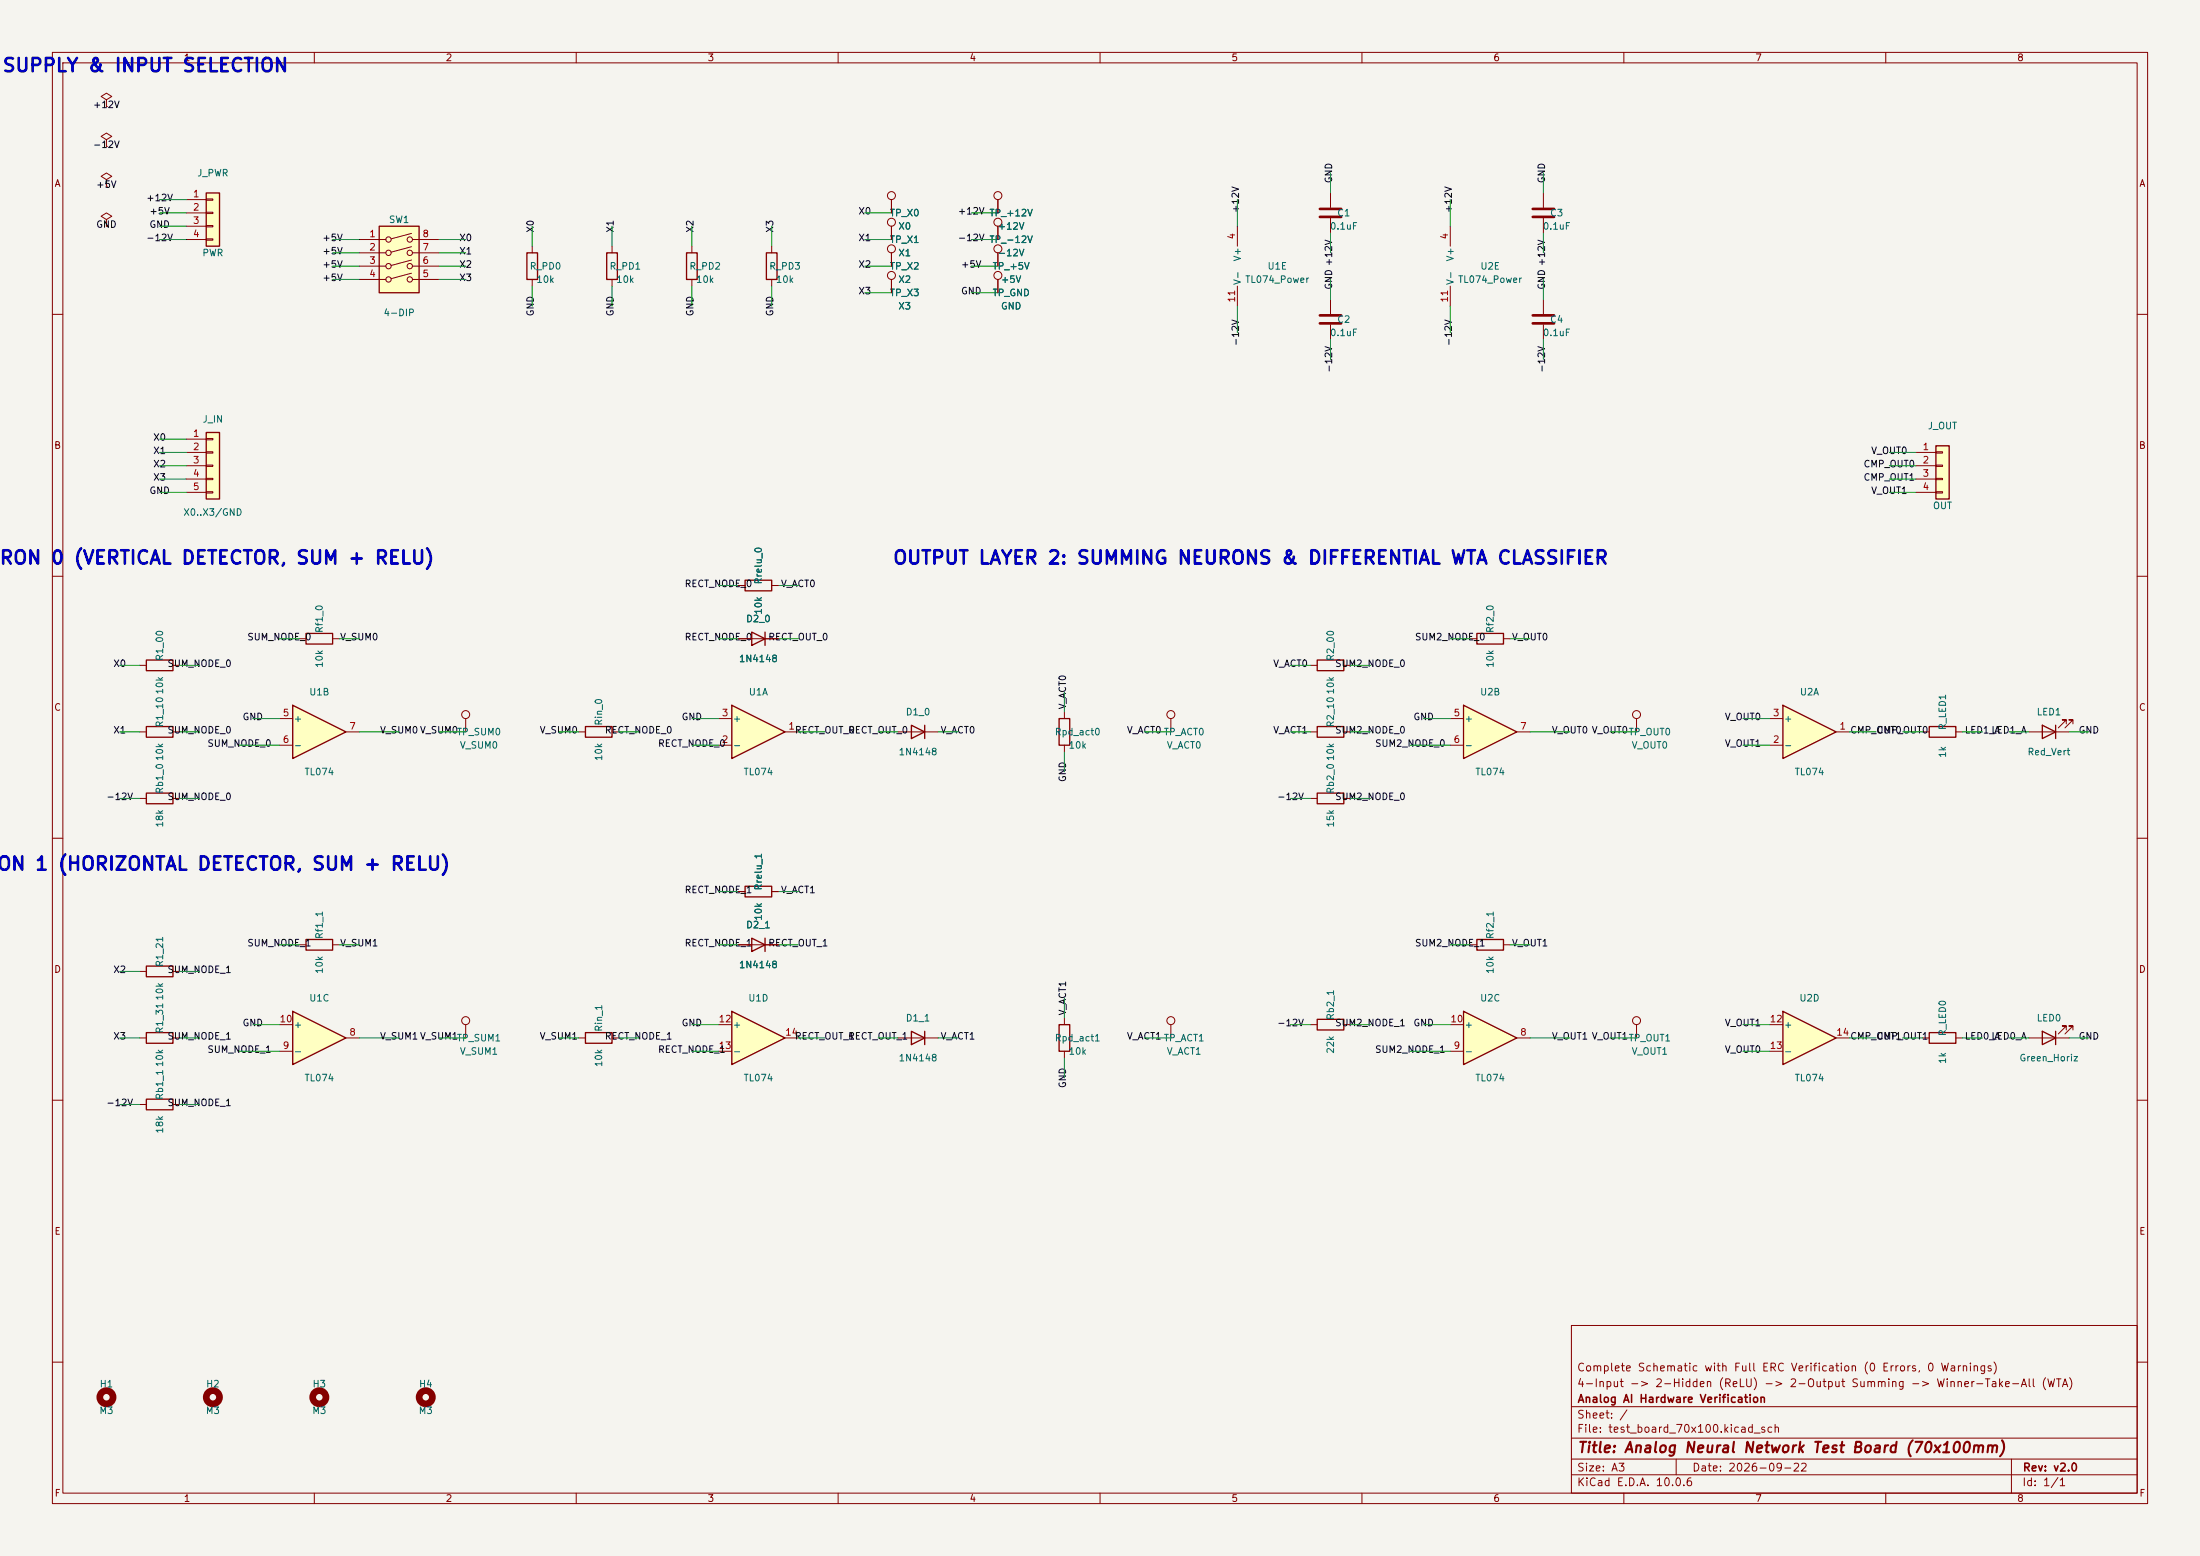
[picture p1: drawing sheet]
<svg xmlns="http://www.w3.org/2000/svg" width="420mm" height="297mm" viewBox="0 0 420 297" stroke-linecap="round" stroke-linejoin="round" font-family="sans-serif">
<path d="M0 0h420v297h-420z" fill="#f5f4ef" stroke="#f5f4ef" stroke-width=".19"/>
<g fill="none" stroke="#840000" stroke-width=".19">
<path d="M10 10h400v277h-400zM12 12h396v273h-396zM60 10v2M110 10v2M160 10v2M210 10v2M260 10v2M310 10v2M360 10v2M254 36.8v2.8M236.2 43.2v3.8M236.2 54.6v3.8"/>
<path d="M254 41.7v2.8M254 57.2v2.7M276.9 43.2v3.8M276.9 54.6v3.8M294.6 57.2v2.7M10 60h2M254 62v2.8M294.6 62v2.8M408 60h2M10 110h2M408 110h2M26.7 139.7h1.2"/>
<path d="M33 139.7h1.3M10 160h2M408 160h2M10 210h2M408 210h2M300 253h108v32h-108zM10 260h2M300 278.5h108M300 274.5h108M300 268.5h108M320 278.5v3M384 278.5v6.5"/>
<path d="M408 260h2M60 285v2M110 285v2M160 285v2M210 285v2M260 285v2M300 281.5h108M310 285v2M360 285v2"/>
</g>
<path d="M27.9 138.7h5.1v2h-5.1z" fill="none" stroke="#840000" stroke-width=".25"/>
<path d="M252 39.9h4M252 41.4h4M252 60.2h4M252 61.7h4M292.6 60.2h4.1M292.6 61.7h4.1" fill="none" stroke="#840000" stroke-width=".51"/>
<path d="M369.6 85.1h2.5v10.2h-2.5z" fill="#ffffc2"/>
<path d="M369.6 85.1h2.5v10.2h-2.5zM368.3 138.7h5.1v2h-5.1z" fill="none" stroke="#840000" stroke-width=".25"/>
<path d="M365.8 86.4h3.8M365.8 88.9h3.8M365.8 91.4h3.8M365.8 94h3.8M369.6 86.2h1.2v.3h-1.2zM369.6 88.8h1.2v.2h-1.2zM369.6 91.3h1.2v.3h-1.2zM369.6 93.9h1.2v.2h-1.2zM367 139.7h1.3M373.4 139.7h1.2" fill="none" stroke="#840000" stroke-width=".19"/>
<path d="M340.4 134.6l10.1 5.1-10.1 5.1z" fill="#ffffc2"/>
<path d="M340.4 134.6l10.1 5.1-10.1 5.1zM368.3 197.1h5.1v2h-5.1zM389.9 196.9l2.5 1.2-2.5 1.3zM392.4 196.9v2.5" fill="none" stroke="#840000" stroke-width=".25"/>
<path d="M337.8 137.2h2.6M350.5 139.7h2.6M337.8 142.2h2.6M367 198.1h1.3M373.4 198.1h1.2M387.3 198.1h7.7M394.5 196.6v-.8h-.8h.8l-1.6 1.6M395.7 196.6v-.8h-.7h.7l-1.5 1.6" fill="none" stroke="#840000" stroke-width=".19"/>
<path d="M340.4 193l10.1 5.1-10.1 5.1z" fill="#ffffc2"/>
<path d="M340.4 193l10.1 5.1-10.1 5.1z" fill="none" stroke="#840000" stroke-width=".25"/>
<path d="M337.8 195.6h2.6M350.5 198.1h2.6M337.8 200.7h2.6" fill="none" stroke="#840000" stroke-width=".19"/>
<path d="M39.4 36.8h2.5v10.2h-2.5z" fill="#ffffc2"/>
<path d="M39.4 36.8h2.5v10.2h-2.5zM389.9 138.4l2.5 1.3-2.5 1.3zM392.4 138.4v2.6M281.9 179.3h5.1v2.1h-5.1z" fill="none" stroke="#840000" stroke-width=".25"/>
<g fill="none" stroke="#840000" stroke-width=".19">
<path d="M20.3 26.7l1-.7-1-.6-1 .6 1 .7v1.2M20.3 27.9h.1M35.6 38.1h3.8M39.4 38h1.2v.2h-1.2zM35.6 40.6h3.8M35.6 43.2h3.8M35.6 45.7h3.8M39.4 40.5h1.2v.3h-1.2zM39.4 43.1h1.2v.2h-1.2zM39.4 45.6h1.2v.2h-1.2zM387.3 139.7h7.7M394.5 138.2v-.8h-.8h.8l-1.6 1.5"/>
<path d="M395.7 138.2v-.8h-.7h.7l-1.5 1.5M280.7 180.3h1.2M287 180.3h1.3"/>
</g>
<path d="M279.4 193l10.2 5.1-10.2 5.1z" fill="#ffffc2"/>
<path d="M251.5 151.4h5v2h-5zM251.5 194.6h5v2h-5zM279.4 193l10.2 5.1-10.2 5.1z" fill="none" stroke="#840000" stroke-width=".25"/>
<g fill="none" stroke="#840000" stroke-width=".19">
<path d="M20.3 19.1l1-.7-1-.6-1 .6 1 .7v1.2M20.3 20.3h.1M20.3 34.3l1-.6-1-.7-1 .7 1 .6v1.3M20.3 35.6h.1M223.5 137.2v2.5M312.4 137.2v2.5M250.2 152.4h1.3M256.5 152.4h1.3M250.2 195.6h1.3M256.5 195.6h1.3M276.9 195.6h2.5M289.6 198.1h2.5"/>
<path d="M312.4 195.6v2.5M276.9 200.7h2.5"/>
<circle cx="223.5" cy="136.4" r=".76"/>
<circle cx="312.4" cy="136.4" r=".76"/>
<circle cx="312.4" cy="194.8" r=".76"/>
</g>
<path d="M39.4 82.6h2.5v12.7h-2.5z" fill="#ffffc2"/>
<path d="M39.4 82.6h2.5v12.7h-2.5zM251.5 126h5v2h-5zM251.5 138.7h5v2h-5zM281.9 120.9h5.1v2h-5.1z" fill="none" stroke="#840000" stroke-width=".25"/>
<g fill="none" stroke="#840000" stroke-width=".19">
<path d="M20.3 41.9l1-.6-1-.7-1 .7 1 .6v1.3M20.3 43.2h.1M35.6 83.8h3.8M35.6 86.4h3.8M35.6 88.9h3.8M35.6 91.4h3.8M35.6 94h3.8M39.4 83.7h1.2v.2h-1.2zM39.4 86.2h1.2v.3h-1.2zM39.4 88.8h1.2v.2h-1.2zM39.4 91.3h1.2v.3h-1.2zM39.4 93.9h1.2v.2h-1.2z"/>
<path d="M250.2 127h1.3M250.2 139.7h1.3M256.5 127h1.3M256.5 139.7h1.3M280.7 121.9h1.2M287 121.9h1.3"/>
</g>
<path d="M279.4 134.6l10.2 5.1-10.2 5.1z" fill="#ffffc2"/>
<path d="M279.4 134.6l10.2 5.1-10.2 5.1zM202.2 195.6h2v5.1h-2z" fill="none" stroke="#840000" stroke-width=".25"/>
<g fill="none" stroke="#840000" stroke-width=".19">
<path d="M276.9 137.2h2.5M289.6 139.7h2.5M276.9 142.2h2.5M203.2 194.3v1.3M223.5 195.6v2.5M203.2 200.7v1.2"/>
<circle cx="223.5" cy="194.8" r=".76"/>
</g>
<path d="M139.7 193l10.2 5.1-10.2 5.1z" fill="#ffffc2"/>
<g fill="none" stroke="#840000" stroke-width=".25">
<path d="M100.6 48.3h2v5h-2zM142.2 110.7h5.1v2.1h-5.1zM143.5 120.7l2.5 1.2-2.5 1.3zM146 120.7v2.5M174 138.4l2.5 1.3-2.5 1.3zM176.5 138.4v2.6M202.2 137.2h2v5h-2zM142.2 169.2h5.1v2h-5.1zM143.5 179.1l2.5 1.2-2.5 1.3zM146 179.1v2.5M111.8 197.1h5v2h-5zM139.7 193l10.2 5.1-10.2 5.1z"/>
<path d="M174 196.9l2.5 1.2-2.5 1.3zM176.5 196.9v2.5"/>
</g>
<g fill="none" stroke="#840000" stroke-width=".19">
<path d="M294.6 36.8v2.8M101.6 47v1.3M101.6 53.3v1.3M294.6 41.7v2.8M141 111.8h1.2M147.3 111.8h1.3M141 121.9h7.6M171.4 139.7h7.7M203.2 135.9v1.3M203.2 142.2v1.3M141 170.2h1.2M147.3 170.2h1.3"/>
<path d="M110.5 198.1h1.3M116.8 198.1h1.3M137.2 195.6h2.5M141 180.3h7.6M149.9 198.1h2.5M171.4 198.1h7.7M137.2 200.7h2.5"/>
</g>
<path d="M292.6 39.9h4.1M292.6 41.4h4.1" fill="none" stroke="#840000" stroke-width=".51"/>
<path d="M139.7 134.6l10.2 5.1-10.2 5.1z" fill="#ffffc2"/>
<path d="M111.8 138.7h5v2h-5zM139.7 134.6l10.2 5.1-10.2 5.1z" fill="none" stroke="#840000" stroke-width=".25"/>
<g fill="none" stroke="#840000" stroke-width=".19">
<path d="M190.5 38.1v2.5M190.5 43.2v2.5M110.5 139.7h1.3M116.8 139.7h1.3M137.2 137.2h2.5M149.9 139.7h2.5M137.2 142.2h2.5"/>
<circle cx="190.5" cy="37.3" r=".76"/>
<circle cx="190.5" cy="42.4" r=".76"/>
</g>
<path d="M72.4 43.2h7.6v12.7h-7.6z" fill="#ffffc2"/>
<g fill="none" stroke="#840000" stroke-width=".19">
<path d="M170.2 38.1v2.5M68.6 45.7h5.1M68.6 48.3h5.1M68.6 50.8h5.1M68.6 53.3h5.1M78.6 44.6l-3.9 1M78.6 47.1l-3.9 1M78.6 49.6l-3.9 1.1M78.6 52.1l-3.9 1.1M78.7 45.7h5.1M78.7 48.3h5.1M78.7 50.8h5.1"/>
<path d="M78.7 53.3h5.1M116.8 47v1.3M116.8 53.3v1.3M132.1 47v1.3M132.1 53.3v1.3M147.3 47v1.3M147.3 53.3v1.3M170.2 43.2v2.5M170.2 48.3v2.5M170.2 53.3v2.6M190.5 48.3v2.5M190.5 53.3v2.6"/>
<path d="M88.9 137.2v2.5M26.7 185.4h1.2M26.7 198.1h1.2M33 185.4h1.3M33 198.1h1.3M88.9 195.6v2.5"/>
<circle cx="170.2" cy="37.3" r=".76"/>
<circle cx="74.2" cy="50.8" r=".51"/>
<circle cx="74.2" cy="45.7" r=".51"/>
<circle cx="74.2" cy="48.3" r=".51"/>
<circle cx="74.2" cy="53.3" r=".51"/>
<circle cx="78.2" cy="53.3" r=".51"/>
<circle cx="78.2" cy="48.3" r=".51"/>
<circle cx="78.2" cy="50.8" r=".51"/>
<circle cx="78.2" cy="45.7" r=".51"/>
<circle cx="170.2" cy="52.6" r=".76"/>
<circle cx="170.2" cy="47.5" r=".76"/>
<circle cx="170.2" cy="42.4" r=".76"/>
<circle cx="190.5" cy="47.5" r=".76"/>
<circle cx="190.5" cy="52.6" r=".76"/>
<circle cx="88.9" cy="136.4" r=".76"/>
<circle cx="88.9" cy="194.8" r=".76"/>
</g>
<path d="M72.4 43.2h7.6v12.7h-7.6zM115.8 48.3h2.1v5h-2.1zM131.1 48.3h2v5h-2zM146.3 48.3h2v5h-2zM27.9 184.4h5.1v2h-5.1zM27.9 197.1h5.1v2h-5.1z" fill="none" stroke="#840000" stroke-width=".25"/>
<g fill="none" stroke="#840000" stroke-width="1.3">
<circle cx="20.3" cy="266.7" r="1.27"/>
<circle cx="40.6" cy="266.7" r="1.27"/>
<circle cx="61" cy="266.7" r="1.27"/>
<circle cx="81.3" cy="266.7" r="1.27"/>
</g>
<path d="M55.9 193l10.1 5.1-10.1 5.1z" fill="#ffffc2"/>
<path d="M27.9 126h5.1v2h-5.1zM58.4 120.9h5.1v2h-5.1zM27.9 151.4h5.1v2h-5.1zM58.4 179.3h5.1v2.1h-5.1zM55.9 193l10.1 5.1-10.1 5.1zM27.9 209.8h5.1v2h-5.1z" fill="none" stroke="#840000" stroke-width=".25"/>
<g fill="none" stroke="#840000" stroke-width=".19">
<path d="M26.7 127h1.2M33 127h1.3M57.1 121.9h1.3M63.5 121.9h1.3M26.7 152.4h1.2M33 152.4h1.3M53.3 195.6h2.6M57.1 180.3h1.3M63.5 180.3h1.3M66 198.1h2.6M26.7 210.8h1.2M33 210.8h1.3"/>
<path d="M53.3 200.7h2.6"/>
</g>
<path d="M55.9 134.6l10.1 5.1-10.1 5.1z" fill="#ffffc2"/>
<path d="M55.9 134.6l10.1 5.1-10.1 5.1z" fill="none" stroke="#840000" stroke-width=".25"/>
<g fill="none" stroke="#840000" stroke-width=".19">
<path d="M170.2 38.1v2.5M190.5 38.1v2.5M170.2 43.2v2.5M170.2 48.3v2.5M170.2 53.3v2.6M190.5 43.2v2.5M190.5 48.3v2.5M190.5 53.3v2.6M141 111.8h1.2M147.3 111.8h1.3M53.3 137.2h2.6M66 139.7h2.6"/>
<path d="M141 121.9h2.5M146 121.9h2.6M53.3 142.2h2.6M141 170.2h1.2M147.3 170.2h1.3M141 180.3h2.5M146 180.3h2.6"/>
</g>
<g fill="none" stroke="#009600" stroke-width=".19">
<path d="M30.5 38.1h5.1M236.2 38.1v5.1M254 33v3.8M276.9 38.1v5.1M294.6 33v3.8M30.5 45.7h5.1M30.5 40.6h5.1M30.5 43.2h5.1M63.5 53.3h5.1M63.5 48.3h5.1M63.5 50.8h5.1M63.5 45.7h5.1"/>
<path d="M83.8 53.3h5.1M83.8 48.3h5.1M83.8 50.8h5.1M83.8 45.7h5.1M101.6 43.2v3.8M101.6 54.6v3.8M116.8 43.2v3.8M116.8 54.6v3.8M132.1 43.2v3.8M132.1 54.6v3.8M147.3 43.2v3.8M147.3 54.6v3.8"/>
<path d="M165.1 50.8h5.1M165.1 45.7h5.1M165.1 40.6h5.1M165.1 55.9h5.1M185.4 50.8h5.1M185.4 45.7h5.1M185.4 40.6h5.1M185.4 55.9h5.1M236.2 58.4v5.1M254 44.5v3.8M254 53.3v3.9M276.9 58.4v5.1"/>
<path d="M294.6 44.5v3.8M294.6 53.3v3.9M254 64.8v3.8M294.6 64.8v3.8M30.5 83.8h5.1M30.5 91.4h5.1M30.5 88.9h5.1M30.5 86.4h5.1M30.5 94h5.1M360.7 91.4h5.1M360.7 88.9h5.1M360.7 86.4h5.1"/>
<path d="M360.7 94h5.1M137.2 111.8h3.8M148.6 111.8h3.8M22.9 139.7h3.8M22.9 127h3.8M34.3 139.7h3.8M34.3 127h3.8M48.3 137.2h5M53.3 121.9h3.8M64.8 121.9h3.8M68.6 139.7h7.6M83.8 139.7h5.1"/>
<path d="M106.7 139.7h3.8M118.1 139.7h3.8M132.1 137.2h5.1M137.2 121.9h3.8M148.6 121.9h3.8M152.4 139.7h5.1M167.6 139.7h3.8M179.1 139.7h3.8M203.2 132.1v3.8M218.4 139.7h5.1M246.4 139.7h3.8M246.4 127h3.8"/>
<path d="M257.8 139.7h3.8M257.8 127h3.8M271.8 137.2h5.1M276.9 121.9h3.8M288.3 121.9h3.8M292.1 139.7h7.6M307.3 139.7h5.1M332.7 137.2h5.1M353.1 139.7h5M363.2 139.7h3.8M374.6 139.7h3.9M383.5 139.7h3.8"/>
<path d="M395 139.7h3.8M22.9 152.4h3.8M34.3 152.4h3.8M45.7 142.2h7.6M132.1 142.2h5.1M203.2 143.5v3.8M246.4 152.4h3.8M257.8 152.4h3.8M269.2 142.2h7.7M332.7 142.2h5.1M137.2 170.2h3.8M148.6 170.2h3.8"/>
<path d="M22.9 198.1h3.8M22.9 185.4h3.8M34.3 198.1h3.8M34.3 185.4h3.8M48.3 195.6h5M53.3 180.3h3.8M64.8 180.3h3.8M68.6 198.1h7.6M83.8 198.1h5.1M106.7 198.1h3.8M118.1 198.1h3.8M132.1 195.6h5.1"/>
<path d="M137.2 180.3h3.8M148.6 180.3h3.8M152.4 198.1h5.1M167.6 198.1h3.8M179.1 198.1h3.8M203.2 190.5v3.8M218.4 198.1h5.1M246.4 195.6h3.8M257.8 195.6h3.8M271.8 195.6h5.1M276.9 180.3h3.8M288.3 180.3h3.8"/>
<path d="M292.1 198.1h7.6M307.3 198.1h5.1M332.7 195.6h5.1M353.1 198.1h5M363.2 198.1h3.8M374.6 198.1h3.9M383.5 198.1h3.8M395 198.1h3.8M22.9 210.8h3.8M34.3 210.8h3.8M45.7 200.7h7.6M132.1 200.7h5.1"/>
<path d="M203.2 201.9v3.8M269.2 200.7h7.7M332.7 200.7h5.1"/>
</g>
<g font-size="2.5" fill="#0000c2">
<text x=".3" y="14.4">SUPPLY &amp; INPUT SELECTION</text>
<text x="-.3" y="108.3">RON 0</text>
<text x="13.9" y="108.3">(VERTICAL DETECTOR, SUM + RELU)</text>
<text x="170.3" y="108.3">OUTPUT LAYER 2: SUMMING NEURONS &amp; DIFFERENTIAL WTA CLASSIFIER</text>
<text x="-.7" y="166.8">ON 1</text>
<text x="10.9" y="166.8">(HORIZONTAL DETECTOR, SUM + RELU)</text>
</g>
<text font-size="2" fill="#840000" x="301" y="277.8">Title: Analog Neural Network Test Board (70x100mm)</text>
<g font-size="1.5" fill="#840000">
<text x="300.9" y="262.1">Complete Schematic with Full ERC Verification (0 Errors, 0 Warnings)</text>
<text x="300.9" y="265.1">4-Input -&gt; 2-Hidden (ReLU) -&gt; 2-Output Summing -&gt; Winner-Take-All (WTA)</text>
<text x="301" y="268.1">Analog AI Hardware Verification</text>
<text x="300.9" y="273.8">File: test_board_70x100.kicad_sch</text>
<text x="300.9" y="271.1">Sheet: /</text>
<text x="300.9" y="281.2">Size: A3</text>
<text x="322.9" y="281.2">Date: 2026-09-22</text>
<text x="386" y="281.2">Rev: v2.0</text>
<text x="300.9" y="284">KiCad E.D.A. 10.0.6</text>
<text x="385.9" y="284">Id: 1/1</text>
</g>
<g font-size="1.3" fill="#840000">
<text x="35" y="12">1</text>
<text x="85" y="12">2</text>
<text x="135" y="12">3</text>
<text x="185" y="12">4</text>
<text x="235" y="12">5</text>
<text x="285" y="12">6</text>
<text x="335" y="12">7</text>
<text x="385" y="12">8</text>
<text x="10.3" y="36">A</text>
<text x="408.3" y="36">A</text>
<text x="10.2" y="86">B</text>
<text x="408.2" y="86">B</text>
<text x="10.2" y="136">C</text>
<text x="408.2" y="136">C</text>
<text x="10.2" y="186">D</text>
<text x="408.2" y="186">D</text>
<text x="10.3" y="236">E</text>
<text x="408.3" y="236">E</text>
<text x="10.3" y="286">F</text>
<text x="35" y="287">1</text>
<text x="85" y="287">2</text>
<text x="135" y="287">3</text>
<text x="185" y="287">4</text>
<text x="235" y="287">5</text>
<text x="285" y="287">6</text>
<text x="335" y="287">7</text>
<text x="385" y="287">8</text>
<text x="408.3" y="286">F</text>
</g>
<g font-size="1.3" fill="#0f0f0f">
<text x="17.7" y="20.9">+12V</text>
<text x="17.7" y="28.6">-12V</text>
<text x="254.6" y="35.1" transform="rotate(-90 254.6 35.1)">GND</text>
<text x="295.3" y="35.1" transform="rotate(-90 295.3 35.1)">GND</text>
<text x="18.3" y="36.2">+5V</text>
<text x="27.8" y="38.7">+12V</text>
<text x="28.4" y="41.3">+5V</text>
<text x="163.8" y="41.3">X0</text>
<text x="182.8" y="41.3">+12V</text>
<text x="236.8" y="40.8" transform="rotate(-90 236.8 40.8)">+12V</text>
<text x="277.5" y="40.8" transform="rotate(-90 277.5 40.8)">+12V</text>
<text x="18.3" y="43.8">GND</text>
<text x="27.8" y="46.3">-12V</text>
<text x="28.4" y="43.8">GND</text>
<text x="61.4" y="46.3">+5V</text>
<text x="87.6" y="46.3">X0</text>
<text x="102.2" y="44.5" transform="rotate(-90 102.2 44.5)">X0</text>
<text x="117.5" y="44.5" transform="rotate(-90 117.5 44.5)">X1</text>
<text x="132.7" y="44.5" transform="rotate(-90 132.7 44.5)">X2</text>
<text x="147.9" y="44.5" transform="rotate(-90 147.9 44.5)">X3</text>
<text x="163.8" y="46.3">X1</text>
<text x="182.8" y="46.3">-12V</text>
<text x="61.4" y="48.9">+5V</text>
<text x="61.4" y="51.4">+5V</text>
<text x="61.4" y="54">+5V</text>
<text x="87.6" y="51.4">X2</text>
<text x="87.6" y="48.9">X1</text>
<text x="87.6" y="54">X3</text>
<text x="163.8" y="51.4">X2</text>
<text x="183.4" y="51.4">+5V</text>
<text x="163.8" y="56.5">X3</text>
<text x="183.4" y="56.5">GND</text>
<text x="254.6" y="55.4" transform="rotate(-90 254.6 55.4)">GND +12V</text>
<text x="295.3" y="55.4" transform="rotate(-90 295.3 55.4)">GND +12V</text>
<text x="102.2" y="60.5" transform="rotate(-90 102.2 60.5)">GND</text>
<text x="117.5" y="60.5" transform="rotate(-90 117.5 60.5)">GND</text>
<text x="132.7" y="60.5" transform="rotate(-90 132.7 60.5)">GND</text>
<text x="147.9" y="60.5" transform="rotate(-90 147.9 60.5)">GND</text>
<text x="236.8" y="66.2" transform="rotate(-90 236.8 66.2)">-12V</text>
<text x="254.6" y="71.2" transform="rotate(-90 254.6 71.2)">-12V</text>
<text x="277.5" y="66.2" transform="rotate(-90 277.5 66.2)">-12V</text>
<text x="295.3" y="71.2" transform="rotate(-90 295.3 71.2)">-12V</text>
<text x="29.1" y="84.4">X0</text>
<text x="29.1" y="87">X1</text>
<text x="29.1" y="89.5">X2</text>
<text x="355.7" y="89.5">CMP_OUT0</text>
<text x="357.1" y="87">V_OUT0</text>
<text x="28.4" y="94.6">GND</text>
<text x="29.1" y="92.1">X3</text>
<text x="355.7" y="92.1">CMP_OUT1</text>
<text x="357.1" y="94.6">V_OUT1</text>
<text x="130.6" y="112.4">RECT_NODE_0</text>
<text x="149" y="112.4">V_ACT0</text>
<text x="47.1" y="122.5">SUM_NODE_0</text>
<text x="64.8" y="122.5">V_SUM0</text>
<text x="130.6" y="122.5">RECT_NODE_0</text>
<text x="146.6" y="122.5">RECT_OUT_0</text>
<text x="270" y="122.5">SUM2_NODE_0</text>
<text x="288.5" y="122.5">V_OUT0</text>
<text x="21.5" y="127.6">X0</text>
<text x="31.9" y="127.6">SUM_NODE_0</text>
<text x="243" y="127.6">V_ACT0</text>
<text x="254.8" y="127.6">SUM2_NODE_0</text>
<text x="46.2" y="137.8">GND</text>
<text x="130" y="137.8">GND</text>
<text x="203.8" y="135.5" transform="rotate(-90 203.8 135.5)">V_ACT0</text>
<text x="269.7" y="137.8">GND</text>
<text x="329.2" y="137.8">V_OUT0</text>
<text x="21.5" y="140.3">X1</text>
<text x="31.9" y="140.3">SUM_NODE_0</text>
<text x="39.5" y="142.9">SUM_NODE_0</text>
<text x="72.4" y="140.3">V_SUM0V_SUM0</text>
<text x="102.9" y="140.3">V_SUM0</text>
<text x="115.4" y="140.3">RECT_NODE_0</text>
<text x="125.5" y="142.9">RECT_NODE_0</text>
<text x="151.6" y="140.3">RECT_OUT_0</text>
<text x="161.8" y="140.3">RECT_OUT_0</text>
<text x="179.5" y="140.3">V_ACT0</text>
<text x="215" y="140.3">V_ACT0</text>
<text x="243" y="140.3">V_ACT1</text>
<text x="254.8" y="140.3">SUM2_NODE_0</text>
<text x="262.4" y="142.9">SUM2_NODE_0</text>
<text x="296.1" y="140.3">V_OUT0 V_OUT0</text>
<text x="329.2" y="142.9">V_OUT1</text>
<text x="353.1" y="140.3">CMP_OUT0</text>
<text x="358.2" y="140.3">CMP_OUT0</text>
<text x="375" y="140.3">LED1_A</text>
<text x="380.1" y="140.3">LED1_A</text>
<text x="396.7" y="140.3">GND</text>
<text x="203.8" y="149.4" transform="rotate(-90 203.8 149.4)">GND</text>
<text x="20.2" y="153">-12V</text>
<text x="31.9" y="153">SUM_NODE_0</text>
<text x="243.7" y="153">-12V</text>
<text x="254.8" y="153">SUM2_NODE_0</text>
<text x="130.6" y="170.8">RECT_NODE_1</text>
<text x="149" y="170.8">V_ACT1</text>
<text x="47.1" y="181">SUM_NODE_1</text>
<text x="64.8" y="181">V_SUM1</text>
<text x="130.6" y="181">RECT_NODE_1</text>
<text x="146.6" y="181">RECT_OUT_1</text>
<text x="270" y="181">SUM2_NODE_1</text>
<text x="288.5" y="181">V_OUT1</text>
<text x="21.5" y="186">X2</text>
<text x="31.9" y="186">SUM_NODE_1</text>
<text x="46.2" y="196.2">GND</text>
<text x="130" y="196.2">GND</text>
<text x="203.8" y="193.9" transform="rotate(-90 203.8 193.9)">V_ACT1</text>
<text x="243.7" y="196.2">-12V</text>
<text x="254.8" y="196.2">SUM2_NODE_1</text>
<text x="269.7" y="196.2">GND</text>
<text x="329.2" y="196.2">V_OUT1</text>
<text x="21.5" y="198.7">X3</text>
<text x="31.9" y="198.7">SUM_NODE_1</text>
<text x="39.5" y="201.3">SUM_NODE_1</text>
<text x="72.4" y="198.7">V_SUM1V_SUM1</text>
<text x="102.9" y="198.7">V_SUM1</text>
<text x="115.4" y="198.7">RECT_NODE_1</text>
<text x="125.5" y="201.3">RECT_NODE_1</text>
<text x="151.6" y="198.7">RECT_OUT_1</text>
<text x="161.8" y="198.7">RECT_OUT_1</text>
<text x="179.5" y="198.7">V_ACT1</text>
<text x="215" y="198.7">V_ACT1</text>
<text x="262.4" y="201.3">SUM2_NODE_1</text>
<text x="296.1" y="198.7">V_OUT1 V_OUT1</text>
<text x="329.2" y="201.3">V_OUT0</text>
<text x="353.1" y="198.7">CMP_OUT1</text>
<text x="358.2" y="198.7">CMP_OUT1</text>
<text x="375" y="198.7">LED0_A</text>
<text x="380.1" y="198.7">LED0_A</text>
<text x="396.7" y="198.7">GND</text>
<text x="203.8" y="207.8" transform="rotate(-90 203.8 207.8)">GND</text>
<text x="20.2" y="211.4">-12V</text>
<text x="31.9" y="211.4">SUM_NODE_1</text>
</g>
<g font-size="1.3" fill="#006464">
<text x="37.5" y="34">J_PWR</text>
<text x="169.8" y="41.6">TP_X0</text>
<text x="188.8" y="41.6">TP_+12V</text>
<text x="255.2" y="41.6">C1</text>
<text x="295.8" y="41.6">C3</text>
<text x="74.1" y="42.9">SW1</text>
<text x="169.8" y="46.7">TP_X1</text>
<text x="171.4" y="44.1">X0</text>
<text x="188.8" y="46.7">TP_-12V</text>
<text x="190.4" y="44.1">+12V</text>
<text x="253.8" y="44.1">0.1uF</text>
<text x="294.4" y="44.1">0.1uF</text>
<text x="38.5" y="49.2">PWR</text>
<text x="101" y="51.8">R_PD0</text>
<text x="116.3" y="51.8">R_PD1</text>
<text x="131.5" y="51.8">R_PD2</text>
<text x="146.7" y="51.8">R_PD3</text>
<text x="169.8" y="51.8">TP_X2</text>
<text x="171.4" y="49.2">X1</text>
<text x="189.4" y="51.8">TP_+5V</text>
<text x="190.4" y="49.2">-12V</text>
<text x="237.2" y="50" transform="rotate(-90 237.2 50)">V+</text>
<text x="241.9" y="51.8">U1E</text>
<text x="277.8" y="50" transform="rotate(-90 277.8 50)">V+</text>
<text x="282.5" y="51.8">U2E</text>
<text x="102.3" y="54.3">10k</text>
<text x="117.5" y="54.3">10k</text>
<text x="132.8" y="54.3">10k</text>
<text x="148" y="54.3">10k</text>
<text x="169.8" y="56.8">TP_X3</text>
<text x="171.4" y="59.4">X3</text>
<text x="171.4" y="54.3">X2</text>
<text x="189.4" y="56.8">TP_GND</text>
<text x="191" y="59.4">GND</text>
<text x="191" y="54.3">+5V</text>
<text x="237.2" y="54.5" transform="rotate(-90 237.2 54.5)">V-</text>
<text x="237.6" y="54.3">TL074_Power</text>
<text x="277.8" y="54.5" transform="rotate(-90 277.8 54.5)">V-</text>
<text x="278.2" y="54.3">TL074_Power</text>
<text x="73.1" y="60.7">4-DIP</text>
<text x="253.8" y="64.5">0.1uF</text>
<text x="255.2" y="61.9">C2</text>
<text x="294.4" y="64.5">0.1uF</text>
<text x="295.8" y="61.9">C4</text>
<text x="38.6" y="81">J_IN</text>
<text x="367.9" y="82.2">J_OUT</text>
<text x="34.9" y="98.8">X0..X3/GND</text>
<text x="368.9" y="97.5">OUT</text>
<text x="145.7" y="111.6" transform="rotate(-90 145.7 111.6)">Rrelu_0</text>
<text x="142.3" y="119.1">D2_0</text>
<text x="145.7" y="117.4" transform="rotate(-90 145.7 117.4)">10k</text>
<text x="61.9" y="120.9" transform="rotate(-90 61.9 120.9)">Rf1_0</text>
<text x="285.4" y="120.9" transform="rotate(-90 285.4 120.9)">Rf2_0</text>
<text x="31.4" y="126.2" transform="rotate(-90 31.4 126.2)">R1_00</text>
<text x="61.9" y="127.6" transform="rotate(-90 61.9 127.6)">10k</text>
<text x="141" y="126.7">1N4148</text>
<text x="255" y="126.2" transform="rotate(-90 255 126.2)">R2_00</text>
<text x="285.4" y="127.6" transform="rotate(-90 285.4 127.6)">10k</text>
<text x="31.4" y="132.7" transform="rotate(-90 31.4 132.7)">10k</text>
<text x="58.9" y="133">U1B</text>
<text x="142.8" y="133">U1A</text>
<text x="172.8" y="136.9">D1_0</text>
<text x="255" y="132.7" transform="rotate(-90 255 132.7)">10k</text>
<text x="282.4" y="133">U2B</text>
<text x="343.5" y="133">U2A</text>
<text x="388.7" y="136.9">LED1</text>
<text x="31.4" y="138.9" transform="rotate(-90 31.4 138.9)">R1_10</text>
<text x="56" y="138.1">+</text>
<text x="56" y="143.2">-</text>
<text x="87.1" y="140.7">TP_SUM0</text>
<text x="87.7" y="143.2">V_SUM0</text>
<text x="115.3" y="138.6" transform="rotate(-90 115.3 138.6)">Rin_0</text>
<text x="139.8" y="143.2">-</text>
<text x="139.8" y="138.1">+</text>
<text x="201.3" y="140.7">Rpd_act0</text>
<text x="203.9" y="143.2">10k</text>
<text x="222.1" y="140.7">TP_ACT0</text>
<text x="222.6" y="143.2">V_ACT0</text>
<text x="255" y="138.9" transform="rotate(-90 255 138.9)">R2_10</text>
<text x="279.5" y="138.1">+</text>
<text x="279.5" y="143.2">-</text>
<text x="310.8" y="140.7">TP_OUT0</text>
<text x="311.4" y="143.2">V_OUT0</text>
<text x="340.5" y="143.2">-</text>
<text x="340.5" y="138.1">+</text>
<text x="371.8" y="139.5" transform="rotate(-90 371.8 139.5)">R_LED1</text>
<text x="31.4" y="145.4" transform="rotate(-90 31.4 145.4)">10k</text>
<text x="58" y="148.3">TL074</text>
<text x="115.3" y="145.4" transform="rotate(-90 115.3 145.4)">10k</text>
<text x="141.8" y="148.3">TL074</text>
<text x="171.4" y="144.5">1N4148</text>
<text x="255" y="145.4" transform="rotate(-90 255 145.4)">10k</text>
<text x="281.5" y="148.3">TL074</text>
<text x="342.5" y="148.3">TL074</text>
<text x="371.8" y="144.8" transform="rotate(-90 371.8 144.8)">1k</text>
<text x="387" y="144.5">Red_Vert</text>
<text x="31.4" y="151.6" transform="rotate(-90 31.4 151.6)">Rb1_0</text>
<text x="255" y="151.6" transform="rotate(-90 255 151.6)">Rb2_0</text>
<text x="31.4" y="158.1" transform="rotate(-90 31.4 158.1)">18k</text>
<text x="255" y="158.1" transform="rotate(-90 255 158.1)">15k</text>
<text x="145.7" y="170.1" transform="rotate(-90 145.7 170.1)">Rrelu_1</text>
<text x="61.9" y="179.3" transform="rotate(-90 61.9 179.3)">Rf1_1</text>
<text x="142.3" y="177.5">D2_1</text>
<text x="145.7" y="175.8" transform="rotate(-90 145.7 175.8)">10k</text>
<text x="285.4" y="179.3" transform="rotate(-90 285.4 179.3)">Rf2_1</text>
<text x="31.4" y="184.7" transform="rotate(-90 31.4 184.7)">R1_21</text>
<text x="141" y="185.1">1N4148</text>
<text x="31.4" y="191.1" transform="rotate(-90 31.4 191.1)">10k</text>
<text x="58.9" y="191.5">U1C</text>
<text x="61.9" y="186" transform="rotate(-90 61.9 186)">10k</text>
<text x="142.7" y="191.5">U1D</text>
<text x="282.4" y="191.5">U2C</text>
<text x="285.4" y="186" transform="rotate(-90 285.4 186)">10k</text>
<text x="343.4" y="191.5">U2D</text>
<text x="31.4" y="197.4" transform="rotate(-90 31.4 197.4)">R1_31</text>
<text x="56" y="196.5">+</text>
<text x="115.3" y="197" transform="rotate(-90 115.3 197)">Rin_1</text>
<text x="139.8" y="196.5">+</text>
<text x="172.8" y="195.3">D1_1</text>
<text x="255" y="194.8" transform="rotate(-90 255 194.8)">Rb2_1</text>
<text x="279.5" y="196.5">+</text>
<text x="340.5" y="196.5">+</text>
<text x="371.8" y="197.9" transform="rotate(-90 371.8 197.9)">R_LED0</text>
<text x="388.7" y="195.3">LED0</text>
<text x="31.4" y="203.8" transform="rotate(-90 31.4 203.8)">10k</text>
<text x="56" y="201.6">-</text>
<text x="87.1" y="199.1">TP_SUM1</text>
<text x="87.7" y="201.6">V_SUM1</text>
<text x="115.3" y="203.8" transform="rotate(-90 115.3 203.8)">10k</text>
<text x="139.8" y="201.6">-</text>
<text x="171.4" y="202.9">1N4148</text>
<text x="201.3" y="199.1">Rpd_act1</text>
<text x="203.9" y="201.6">10k</text>
<text x="222.1" y="199.1">TP_ACT1</text>
<text x="222.6" y="201.6">V_ACT1</text>
<text x="255" y="201.2" transform="rotate(-90 255 201.2)">22k</text>
<text x="279.5" y="201.6">-</text>
<text x="310.8" y="199.1">TP_OUT1</text>
<text x="311.4" y="201.6">V_OUT1</text>
<text x="340.5" y="201.6">-</text>
<text x="371.8" y="203.2" transform="rotate(-90 371.8 203.2)">1k</text>
<text x="385.4" y="202.9">Green_Horiz</text>
<text x="58" y="206.7">TL074</text>
<text x="141.8" y="206.7">TL074</text>
<text x="281.5" y="206.7">TL074</text>
<text x="342.5" y="206.7">TL074</text>
<text x="31.4" y="210" transform="rotate(-90 31.4 210)">Rb1_1</text>
<text x="31.4" y="216.5" transform="rotate(-90 31.4 216.5)">18k</text>
<text x="18.9" y="265.1">H1</text>
<text x="39.2" y="265.1">H2</text>
<text x="59.6" y="265.1">H3</text>
<text x="79.9" y="265.1">H4</text>
<text x="18.9" y="270.2">M3</text>
<text x="39.2" y="270.2">M3</text>
<text x="59.5" y="270.2">M3</text>
<text x="79.8" y="270.2">M3</text>
</g>
<g font-size="1.3" fill="#a90000">
<text x="36.7" y="38">1</text>
<text x="36.7" y="40.5">2</text>
<text x="36.7" y="43">3</text>
<text x="36.7" y="45.6">4</text>
<text x="70.4" y="45.6">1</text>
<text x="80.5" y="45.6">8</text>
<text x="236.1" y="45.8" transform="rotate(-90 236.1 45.8)">4</text>
<text x="276.7" y="45.8" transform="rotate(-90 276.7 45.8)">4</text>
<text x="70.4" y="48.1">2</text>
<text x="70.4" y="50.7">3</text>
<text x="70.4" y="53.2">4</text>
<text x="80.5" y="53.2">5</text>
<text x="80.5" y="50.7">6</text>
<text x="80.5" y="48.1">7</text>
<text x="236.1" y="57.9" transform="rotate(-90 236.1 57.9)">11</text>
<text x="276.7" y="57.9" transform="rotate(-90 276.7 57.9)">11</text>
<text x="36.7" y="83.7">1</text>
<text x="36.7" y="86.2">2</text>
<text x="36.7" y="88.8">3</text>
<text x="366.9" y="86.2">1</text>
<text x="366.9" y="88.8">2</text>
<text x="36.7" y="91.3">4</text>
<text x="36.7" y="93.8">5</text>
<text x="366.9" y="91.3">3</text>
<text x="366.9" y="93.8">4</text>
<text x="53.9" y="137">5</text>
<text x="137.7" y="137">3</text>
<text x="277.4" y="137">5</text>
<text x="338.4" y="137">3</text>
<text x="53.9" y="142.1">6</text>
<text x="66.6" y="139.6">7</text>
<text x="137.7" y="142.1">2</text>
<text x="150.4" y="139.6">1</text>
<text x="277.4" y="142.1">6</text>
<text x="290.1" y="139.6">7</text>
<text x="338.4" y="142.1">2</text>
<text x="351.1" y="139.6">1</text>
<text x="53.3" y="195.4">10</text>
<text x="66.6" y="198">8</text>
<text x="137.1" y="195.4">12</text>
<text x="149.8" y="198">14</text>
<text x="276.8" y="195.4">10</text>
<text x="290.1" y="198">8</text>
<text x="337.8" y="195.4">12</text>
<text x="350.5" y="198">14</text>
<text x="53.9" y="200.5">9</text>
<text x="137.1" y="200.5">13</text>
<text x="277.4" y="200.5">9</text>
<text x="337.8" y="200.5">13</text>
</g>
</svg>
